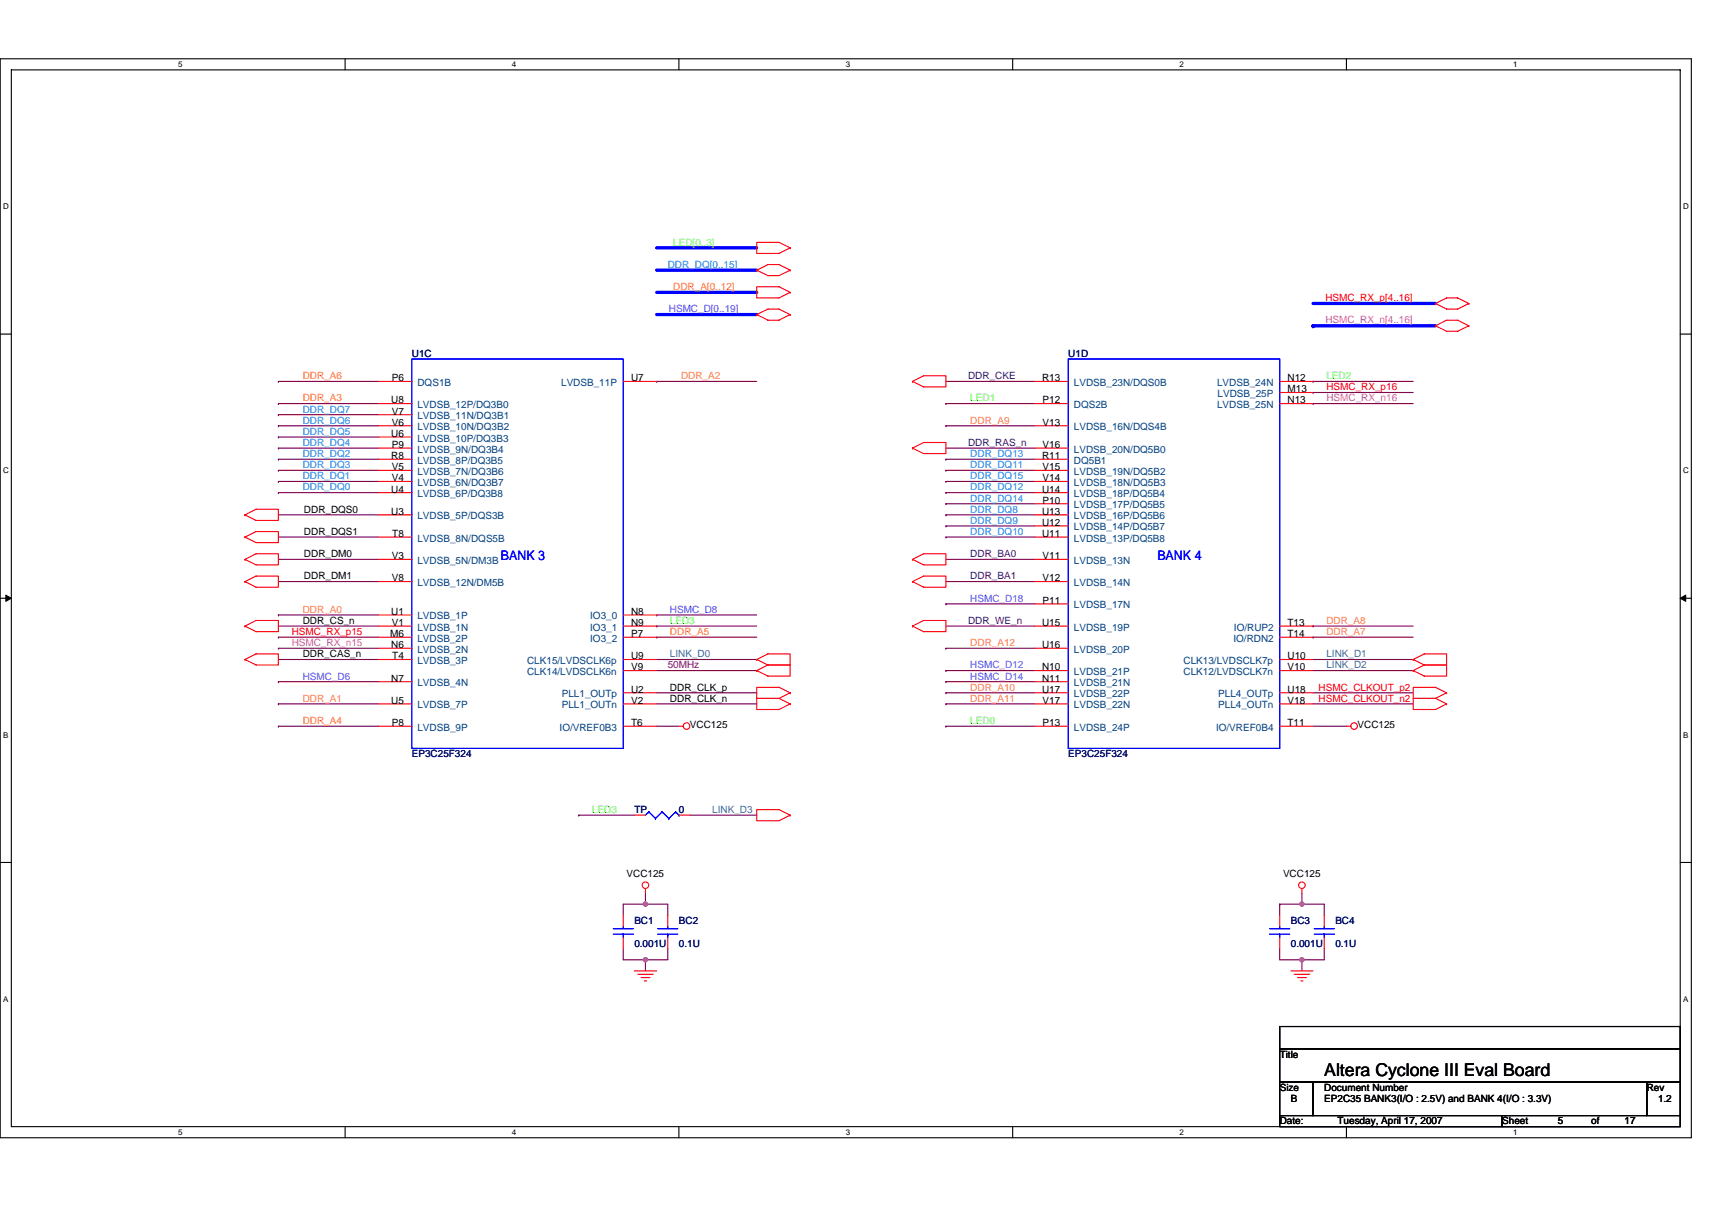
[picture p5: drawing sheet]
<svg xmlns="http://www.w3.org/2000/svg" width="297mm" height="210mm" viewBox="0 0 297 210" stroke-linecap="round" stroke-linejoin="round" font-family="sans-serif">
<path d="M0 10.2h293.5v187.2h-293.5zM2 12.1h289.5v183.4h-289.5z" fill="none" stroke="#000" stroke-width=".19"/>
<g fill="#fff">
<path d="M30.9 10.4h.8v1.6h-.8z"/>
<path d="M30.9 195.7h.8v1.6h-.8z"/>
</g>
<path d="M59.9 10.2v1.9M59.9 195.5v1.9" fill="none" stroke="#000" stroke-width=".19"/>
<g fill="#fff">
<path d="M88.8 10.4h.8v1.6h-.8z"/>
<path d="M88.8 195.7h.8v1.6h-.8z"/>
</g>
<path d="M117.8 10.2v1.9M117.8 195.5v1.9" fill="none" stroke="#000" stroke-width=".19"/>
<g fill="#fff">
<path d="M146.7 10.4h.8v1.6h-.8z"/>
<path d="M146.7 195.7h.8v1.6h-.8z"/>
</g>
<path d="M175.7 10.2v1.9M175.7 195.5v1.9" fill="none" stroke="#000" stroke-width=".19"/>
<g fill="#fff">
<path d="M204.7 10.4h.7v1.6h-.7z"/>
<path d="M204.7 195.7h.7v1.6h-.7z"/>
</g>
<path d="M233.6 10.2v1.9M233.6 195.5v1.9" fill="none" stroke="#000" stroke-width=".19"/>
<g fill="#fff">
<path d="M262.6 10.4h.7v1.6h-.7z"/>
<path d="M262.6 195.7h.7v1.6h-.7z"/>
<path d="M.5 35.1h1v1.5h-1z"/>
<path d="M292 35.1h1v1.5h-1z"/>
<path d="M.5 80.9h1v1.5h-1z"/>
<path d="M292 80.9h1v1.5h-1z"/>
</g>
<path d="M0 58h2M291.5 58h2" fill="none" stroke="#000" stroke-width=".19"/>
<g fill="#fff">
<path d="M.5 126.7h.9v1.6h-.9z"/>
<path d="M292 126.7h.9v1.6h-.9z"/>
</g>
<path d="M0 103.8h2M291.5 103.8h2" fill="none" stroke="#000" stroke-width=".19"/>
<path d="M1 103.3l1 .5-1 .6zM291.5 103.8l1-.5v1.1z" fill="#000" stroke="#000" stroke-width=".17"/>
<g fill="#fff">
<path d="M.5 172.6h.9v1.5h-.9z"/>
<path d="M292 172.6h.9v1.5h-.9z"/>
</g>
<path d="M0 149.7h2M291.5 149.7h2M222 178.1h69.5v3.9h-69.5zM222 182h69.5v5.8h-69.5zM222 187.8h5.8v5.8h-5.8zM222 193.6h38.6v1.9h-38.6zM227.8 187.8h57.9v5.8h-57.9zM260.6 193.6h30.9v1.9h-30.9zM285.7 187.8h5.8v5.8h-5.8z" fill="none" stroke="#000" stroke-width=".19"/>
<g fill="none" stroke="#800040" stroke-width=".19">
<path d="M48.3 70h.1M48.3 79.7h.1M48.3 77.8h.1M48.3 66.2h.1M48.3 72h.1M48.3 75.8h.1M48.3 73.9h.1M48.3 70h17.4M48.3 79.7h17.4M48.3 77.8h17.4M48.3 66.2h17.4M48.3 73.9h17.4"/>
<path d="M48.3 72h17.4M48.3 75.8h17.4M113.9 66.2h.1M113.9 66.2h17.4M164.1 73.9h.1M164.1 70h.1M164.1 66.2h15.5M164.1 77.8h15.5M164.1 79.7h.1M164.1 70h15.5M164.1 79.7h15.5M164.1 73.9h15.5"/>
<path d="M227.8 66.2h.1M227.8 70h.1M227.8 68.1h.1M227.8 70h17.4M227.8 66.2h17.4M227.8 68.1h17.4M48.3 97.1h17.4M48.3 93.2h17.4M48.3 89.3h17.4M48.3 83.5h.1M48.3 81.6h.1M48.3 85.5h.1"/>
<path d="M48.3 83.5h17.4M48.3 85.5h17.4M48.3 81.6h17.4M164.1 83.5h.1M164.1 85.5h.1M164.1 87.4h.1M164.1 81.6h.1M164.1 97.1h15.5M164.1 93.2h.1M164.1 89.3h.1M164.1 91.3h.1M164.1 83.5h15.5"/>
<path d="M164.1 85.5h15.5M164.1 87.4h15.5M164.1 81.6h15.5M164.1 93.2h15.5M164.1 89.3h15.5M164.1 91.3h15.5M48.3 100.9h17.4M48.3 112.5h.1M48.3 110.6h.1M48.3 108.6h17.4M48.3 106.7h.1M48.3 114.4h17.4"/>
<path d="M48.3 118.3h.1M48.3 112.5h17.4M48.3 110.6h17.4M48.3 106.7h17.4M48.3 118.3h17.4M113.9 110.6h.1M113.9 116.4h17.4M113.9 114.4h17.4M113.9 108.6h.1M113.9 106.7h.1M113.9 110.6h17.4M113.9 106.7h17.4"/>
<path d="M113.9 108.6h17.4M164.1 100.9h15.5M164.1 108.6h15.5M164.1 112.5h.1M164.1 104.8h.1M164.1 116.4h.1M164.1 118.3h.1M164.1 112.5h15.5M164.1 104.8h15.5M164.1 116.4h15.5M164.1 118.3h15.5M227.8 108.6h.1"/>
<path d="M227.8 116.4h17.4M227.8 114.4h17.4M227.8 110.6h.1M227.8 110.6h17.4M227.8 108.6h17.4M48.3 126h.1M48.3 122.2h.1M48.3 126h17.4M48.3 122.2h17.4M113.9 126h3.9M113.9 122.2h17.4M113.9 120.2h17.4"/>
<path d="M164.1 126h.1M164.1 120.2h.1M164.1 122.2h.1M164.1 126h15.5M164.1 122.2h15.5M164.1 120.2h15.5M227.8 122.2h17.4M227.8 120.2h17.4M227.8 126h5.8M100.4 141.5h.1M100.4 141.5h9.7M112 155v1.9"/>
<path d="M112 156.9h.1M112 156.9h-3.9v1.9M112 156.9h3.9v1.9M119.7 141.5h11.6M222 156.9v1.9M222 156.9h7.8v1.9M222 156.9h.1M225.9 155v1.9M225.9 156.9h.1M108.1 164.6v2h3.9M112 166.6h.1M112 166.6v1.9"/>
<path d="M115.9 164.6v2h-3.9M222 164.6v2h3.9M225.9 166.6h.1M225.9 166.6v1.9M229.8 164.6v2h-3.9"/>
</g>
<g fill="#f0f" stroke="#f0f" stroke-width=".19">
<circle cx="112" cy="166.5" r=".38"/>
<circle cx="112" cy="156.9" r=".38"/>
<circle cx="225.9" cy="166.5" r=".38"/>
<circle cx="225.9" cy="156.9" r=".38"/>
</g>
<path d="M113.9 46.9h17.4M113.9 50.7h17.4M113.9 54.6h17.4M113.9 43h17.4M227.8 52.7h21.3M227.8 56.5h.1M227.8 56.5h21.3" fill="none" stroke="#00f" stroke-width=".57"/>
<g fill="none" stroke="#f00" stroke-width=".19">
<path d="M131.3 46.9l1.9 .9h2l1.9-.9M131.3 46.9l1.9-1h2l1.9 1M131.3 46.9h.1M131.3 49.8h3.9l1.9 .9-1.9 1h-3.9zM131.3 54.6l1.9 1h2l1.9-1M131.3 54.6l1.9-1h2l1.9 1M131.3 54.6h.1M131.3 42.1h3.9l1.9 .9-1.9 1h-3.9zM137.1 46.9h.1M137.1 50.7h.1M137.1 54.6h.1M137.1 43h.1"/>
<path d="M249.1 52.7l1.9 .9h1.9l1.9-.9M249.1 52.7l1.9-1h1.9l1.9 1M249.1 52.7h.1M249.1 56.5l1.9 1h1.9l1.9-1M249.1 56.5l1.9-.9h1.9l1.9 .9M249.1 56.5h.1M254.8 52.7h.1M254.8 56.5h.1M65.7 77.8h5.8M65.7 79.7h5.8M65.7 66.2h5.8M65.7 70h5.8"/>
<path d="M65.7 73.9h5.8M65.7 72h5.8M65.7 75.8h5.8M108.1 66.2h5.8M158.3 66.2l1.9-1h3.9v1.9h-3.9zM158.3 66.2h.1M158.3 77.8l1.9-1h3.9v1.9h-3.9zM158.3 77.8h.1M179.6 77.8h5.8M179.6 79.7h5.8M179.6 66.2h5.8M179.6 70h5.8"/>
<path d="M179.6 73.9h5.8M222 66.2h5.8M222 70h5.8M222 68.1h5.8M42.5 97.1l1.9-1h3.9v1.9h-3.9zM42.5 97.1h.1M42.5 93.2l1.9-1h3.9v2h-3.9zM42.5 93.2h.1M42.5 89.3l1.9-.9h3.9v1.9h-3.9zM42.5 89.3h.1M65.7 81.6h5.8M65.7 83.5h5.8"/>
<path d="M65.7 85.5h5.8M65.7 89.3h5.8M65.7 93.2h5.8M65.7 97.1h5.8M158.3 97.1l1.9-1h3.9v1.9h-3.9zM158.3 97.1h.1M179.6 81.6h5.8M179.6 83.5h5.8M179.6 85.5h5.8M179.6 87.4h5.8M179.6 89.3h5.8M179.6 91.3h5.8"/>
<path d="M179.6 93.2h5.8M179.6 97.1h5.8M42.5 100.9l1.9-.9h3.9v1.9h-3.9zM42.5 100.9h.1M42.5 108.6l1.9-.9h3.9v1.9h-3.9zM42.5 108.6h.1M42.5 114.4l1.9-.9h3.9v1.9h-3.9zM42.5 114.4h.1M65.7 100.9h5.8M65.7 108.6h5.8M65.7 112.5h5.8M65.7 118.3h5.8"/>
<path d="M65.7 110.6h5.8M65.7 114.4h5.8M65.7 106.7h5.8M108.1 108.6h5.8M108.1 116.4h5.8M108.1 110.6h5.8M108.1 114.4h5.8M108.1 106.7h5.8M131.3 116.4h.1M131.3 114.4l1.9-.9h3.9v1.9h-3.9M131.3 114.4h.1M131.3 114.4l1.9 1"/>
<path d="M133.2 115.4h3.9v1.9h-3.9l-1.9-.9M133.2 115.4l-1.9 1M158.3 100.9l1.9-.9h3.9v1.9h-3.9zM158.3 100.9h.1M158.3 108.6l1.9-.9h3.9v1.9h-3.9zM158.3 108.6h.1M179.6 100.9h5.8M179.6 104.8h5.8M179.6 108.6h5.8M179.6 112.5h5.8M179.6 116.4h5.8M179.6 118.3h5.8"/>
<path d="M222 108.6h5.8M222 116.4h5.8M222 110.6h5.8M222 114.4h5.8M245.2 116.4h.1M245.2 114.4l1.9-.9h3.9v1.9h-3.9M245.2 114.4h.1M245.2 114.4l1.9 1M247.1 115.4h3.9v1.9h-3.9l-1.9-.9M247.1 115.4l-1.9 1M65.7 122.2h5.8M65.7 126h5.8"/>
<path d="M108.1 120.2h5.8M108.1 122.2h5.8M108.1 126h5.8M117.8 126h.8M135.2 121.2h-3.9v1.9h3.9l1.9-.9M135.2 121.2l1.9 1M137.1 122.2h.1M137.1 120.2l-1.9-.9h-3.9v1.9h3.9M137.1 120.2h.1M137.1 120.2l-1.9 1M179.6 120.2h5.8M179.6 122.2h5.8"/>
<path d="M179.6 126h5.8M222 120.2h5.8M222 122.2h5.8M222 126h5.8M233.6 126h.8M249.1 121.2h-3.9v1.9h3.9l1.9-.9M249.1 121.2l1.9 1M251 122.2h.1M251 120.2l-1.9-.9h-3.9v1.9h3.9M251 120.2h.1M251 120.2l-1.9 1M108.1 158.8v2"/>
<path d="M110.1 141.5h1.9M112 154.2v.8M115.9 158.8v2M117.8 141.5h1.9M131.3 140.5h3.9l1.9 1-1.9 .9h-3.9zM137.1 141.5h.1M222 158.8v2M225.9 154.2v.8M229.8 158.8v2M108.1 162.7v1.9M110.1 168.5h3.8M110.7 169.1h2.6"/>
<path d="M111.2 169.7h1.6M111.8 170.2h.4M115.9 162.7v1.9M222 162.7v1.9M224 168.5h3.8M224.5 169.1h2.7M225.1 169.7h1.6M225.7 170.2h.4M229.8 162.7v1.9"/>
<circle cx="119.1" cy="126" r=".57"/>
<circle cx="234.9" cy="126" r=".57"/>
<circle cx="112" cy="153.6" r=".57"/>
<circle cx="225.9" cy="153.6" r=".57"/>
</g>
<g fill="none" stroke="#00f" stroke-width=".19">
<path d="M71.5 62.3h36.6v67.6h-36.6zM185.4 62.3h36.6v67.6h-36.6zM112.6 140.9h.1M112.6 140.9l-.6 .6M112.6 140.9l1.1 1.1M113.7 142h.1M114.9 140.9h.1M114.9 140.9l-1.2 1.1M114.9 140.9l1.2 1.1M116.1 142h.1M117.2 140.9h.1M117.2 140.9l-1.1 1.1"/>
<path d="M117.2 140.9l.6 .6M117.8 141.5h.1M106.4 162.1h3.5M106.4 161.2h3.5M108.1 160.8v.4M108.1 162.1h.1M108.1 162.1v.6M114.1 162.1h3.5M114.1 161.2h3.5M115.9 160.8v.4M115.9 162.1h.1M115.9 162.1v.6"/>
<path d="M220.3 162.1h3.5M220.3 161.2h3.5M222 160.8v.4M222 162.1h.1M222 162.1v.6M228 162.1h3.5M228 161.2h3.5M229.8 160.8v.4M229.8 162.1h.1M229.8 162.1v.6"/>
</g>
<text font-size="3.1" x="229.8" y="186.7">Altera Cyclone III Eval Board</text>
<g font-size="2.3" fill="#00f">
<text x="86.9" y="97.2">BANK 3</text>
<text x="200.8" y="97.2">BANK 4</text>
</g>
<g font-size="1.7" fill="#0080ff">
<text x="115.9" y="46.5">DDR_DQ[0..15]</text>
<text x="52.5" y="71.6">DDR_DQ7</text>
<text x="52.5" y="77.4">DDR_DQ4</text>
<text x="52.5" y="75.5">DDR_DQ5</text>
<text x="52.5" y="73.5">DDR_DQ6</text>
<text x="52.5" y="83.2">DDR_DQ1</text>
<text x="52.5" y="79.3">DDR_DQ2</text>
<text x="52.5" y="81.2">DDR_DQ3</text>
<text x="168.4" y="83.2">DDR_DQ15</text>
<text x="168.4" y="81.2">DDR_DQ11</text>
<text x="168.4" y="79.3">DDR_DQ13</text>
<text x="52.5" y="85.1">DDR_DQ0</text>
<text x="168.4" y="85.1">DDR_DQ12</text>
<text x="168.4" y="87">DDR_DQ14</text>
<text x="168.4" y="89">DDR_DQ8</text>
<text x="168.4" y="92.8">DDR_DQ10</text>
<text x="168.4" y="90.9">DDR_DQ9</text>
</g>
<text font-size="1.7" fill="#80ff00" x="116.8" y="42.6">LED[0..3]</text>
<g font-size="1.7" fill="#ff8000">
<text x="116.8" y="50.4">DDR_A[0..12]</text>
<text x="52.5" y="65.8">DDR_A6</text>
<text x="52.5" y="69.7">DDR_A3</text>
<text x="116.2" y="110.2">DDR_A5</text>
<text x="52.5" y="125.6">DDR_A4</text>
</g>
<g font-size="1.7" fill="#f00">
<text x="230" y="52.3">HSMC_RX_p[4..16]</text>
<text x="230.1" y="67.7">HSMC_RX_p16</text>
<text x="50.6" y="110.2">HSMC_RX_p15</text>
<text x="228.8" y="119.8">HSMC_CLKOUT_p2</text>
<text x="228.8" y="121.8">HSMC_CLKOUT_n2</text>
</g>
<g font-size="1.7" fill="#8000ff">
<text x="116.1" y="54.2">HSMC_D[0..19]</text>
<text x="116.2" y="106.3">HSMC_D8</text>
<text x="168.4" y="104.4">HSMC_D18</text>
<text x="52.5" y="117.9">HSMC_D6</text>
<text x="168.4" y="116">HSMC_D12</text>
<text x="168.4" y="117.9">HSMC_D14</text>
</g>
<g font-size="1.7" fill="#f0f">
<text x="230" y="56.1">HSMC_RX_n[4..16]</text>
<text x="230.1" y="69.7">HSMC_RX_n16</text>
<text x="50.6" y="112.1">HSMC_RX_n15</text>
</g>
<g font-size="1.7" fill="#000080">
<text x="71.5" y="61.9">U1C</text>
<text x="185.4" y="61.9">U1D</text>
<text x="71.5" y="131.4">EP3C25F324</text>
<text x="185.4" y="131.4">EP3C25F324</text>
<text x="110.1" y="141.1">TP</text>
<text x="117.8" y="141.1">0</text>
<text x="110.1" y="160.4">BC1</text>
<text x="117.8" y="160.4">BC2</text>
<text x="224" y="160.4">BC3</text>
<text x="231.7" y="160.4">BC4</text>
<text x="110.1" y="164.3">0.001U</text>
<text x="117.8" y="164.3">0.1U</text>
<text x="224" y="164.3">0.001U</text>
<text x="231.7" y="164.3">0.1U</text>
</g>
<g font-size="1.7" fill="#ff8040">
<text x="118.2" y="65.8">DDR_A2</text>
<text x="168.4" y="73.5">DDR_A9</text>
<text x="52.5" y="106.3">DDR_A0</text>
<text x="168.4" y="112.1">DDR_A12</text>
<text x="230.1" y="108.3">DDR_A8</text>
<text x="230.1" y="110.2">DDR_A7</text>
<text x="168.4" y="119.8">DDR_A10</text>
<text x="52.5" y="121.8">DDR_A1</text>
<text x="168.4" y="121.8">DDR_A11</text>
</g>
<g font-size="1.7" fill="#400080">
<text x="168" y="65.8">DDR_CKE</text>
<text x="168" y="77.4">DDR_RAS_n</text>
<text x="168.4" y="100.5">DDR_BA1</text>
<text x="168.4" y="96.7">DDR_BA0</text>
<text x="168" y="108.3">DDR_WE_n</text>
</g>
<g font-size="1.7" fill="#0f0">
<text x="230.1" y="65.8">LED2</text>
<text x="168.4" y="69.7">LED1</text>
<text x="116.2" y="108.3">LED3</text>
<text x="168.4" y="125.6">LED0</text>
<text x="102.7" y="141.1">LED3</text>
</g>
<g font-size="1.7">
<text x="67.9" y="70">U8</text>
<text x="68" y="71.9">V7</text>
<text x="68" y="66.2">P6</text>
<text x="109.5" y="66.2">U7</text>
<text x="180.8" y="66.2">R13</text>
<text x="180.9" y="70">P12</text>
<text x="223.4" y="68.1">M13</text>
<text x="223.4" y="66.2">N12</text>
<text x="223.4" y="70">N13</text>
<text x="67.9" y="75.8">U6</text>
<text x="68" y="73.9">V6</text>
<text x="68" y="77.7">P9</text>
<text x="180.9" y="77.7">V16</text>
<text x="180.9" y="73.9">V13</text>
<text x="67.9" y="79.7">R8</text>
<text x="68" y="81.6">V5</text>
<text x="68" y="83.5">V4</text>
<text x="180.8" y="79.7">R11</text>
<text x="180.9" y="81.6">V15</text>
<text x="180.9" y="83.5">V14</text>
<text x="52.7" y="89">DDR_DQS0</text>
<text x="67.9" y="85.5">U4</text>
<text x="67.9" y="89.3">U3</text>
<text x="180.8" y="85.5">U14</text>
<text x="180.8" y="89.3">U13</text>
<text x="180.9" y="87.4">P10</text>
<text x="52.7" y="92.8">DDR_DQS1</text>
<text x="68.1" y="93.2">T8</text>
<text x="180.8" y="91.2">U12</text>
<text x="180.8" y="93.2">U11</text>
<text x="52.7" y="100.5">DDR_DM1</text>
<text x="52.7" y="96.7">DDR_DM0</text>
<text x="68" y="97">V3</text>
<text x="68" y="100.9">V8</text>
<text x="180.9" y="97">V11</text>
<text x="180.9" y="100.9">V12</text>
<text x="67.9" y="106.7">U1</text>
<text x="109.5" y="106.7">N8</text>
<text x="180.9" y="104.8">P11</text>
<text x="52.5" y="108.3">DDR_CS_n</text>
<text x="67.7" y="110.6">M6</text>
<text x="67.9" y="112.5">N6</text>
<text x="68" y="108.6">V1</text>
<text x="109.5" y="108.6">N9</text>
<text x="109.5" y="110.6">P7</text>
<text x="180.8" y="108.6">U15</text>
<text x="180.8" y="112.5">U16</text>
<text x="223.4" y="110.6">T14</text>
<text x="223.4" y="108.6">T13</text>
<text x="52.5" y="114">DDR_CAS_n</text>
<text x="67.9" y="118.3">N7</text>
<text x="68.1" y="114.4">T4</text>
<text x="109.5" y="116.4">V9</text>
<text x="109.5" y="114.4">U9</text>
<text x="116.2" y="119.8">DDR_CLK_p</text>
<text x="180.8" y="116.4">N10</text>
<text x="180.8" y="118.3">N11</text>
<text x="223.4" y="116.4">V10</text>
<text x="223.4" y="114.4">U10</text>
<text x="67.9" y="122.1">U5</text>
<text x="109.5" y="122.1">V2</text>
<text x="109.5" y="120.2">U2</text>
<text x="116.2" y="121.8">DDR_CLK_n</text>
<text x="180.8" y="120.2">U17</text>
<text x="180.9" y="122.1">V17</text>
<text x="223.4" y="122.1">V18</text>
<text x="223.4" y="120.2">U18</text>
<text x="68" y="126">P8</text>
<text x="109.5" y="126">T6</text>
<text x="119.7" y="126.4">VCC125</text>
<text x="180.9" y="126">P13</text>
<text x="223.4" y="126">T11</text>
<text x="235.5" y="126.4">VCC125</text>
<text x="108.7" y="152.3">VCC125</text>
<text x="222.6" y="152.3">VCC125</text>
<text x="222" y="183.6">Title</text>
<text x="222" y="189.3">Size</text>
<text x="224" y="191.3">B</text>
<text x="229.8" y="189.3">Document Number</text>
<text x="229.8" y="191.3">EP2C35 BANK3(I/O : 2.5V) and BANK 4(I/O : 3.3V)</text>
<text x="285.7" y="189.3">Rev</text>
<text x="287.7" y="191.3">1.2</text>
<text x="222" y="195.1">Date:</text>
<text x="232.1" y="195.1">Tuesday, April 17, 2007</text>
<text x="260.6" y="195.1">Sheet</text>
<text x="270.3" y="195.1">5</text>
<text x="276.1" y="195.1">of</text>
<text x="281.9" y="195.1">17</text>
</g>
<g font-size="1.7" fill="#004080">
<text x="72.4" y="70.8">LVDSB_12P/DQ3B0</text>
<text x="72.4" y="67">DQS1B</text>
<text x="97.4" y="67">LVDSB_11P</text>
<text x="186.3" y="67">LVDSB_23N/DQS0B</text>
<text x="186.3" y="70.8">DQS2B</text>
<text x="211.2" y="67">LVDSB_24N</text>
<text x="211.2" y="70.8">LVDSB_25N</text>
<text x="211.3" y="68.9">LVDSB_25P</text>
<text x="72.4" y="72.7">LVDSB_11N/DQ3B1</text>
<text x="72.4" y="74.7">LVDSB_10N/DQ3B2</text>
<text x="72.4" y="76.6">LVDSB_10P/DQ3B3</text>
<text x="186.3" y="74.7">LVDSB_16N/DQS4B</text>
<text x="72.4" y="78.5">LVDSB_9N/DQ3B4</text>
<text x="72.4" y="80.5">LVDSB_8P/DQ3B5</text>
<text x="72.4" y="82.4">LVDSB_7N/DQ3B6</text>
<text x="186.3" y="78.5">LVDSB_20N/DQ5B0</text>
<text x="186.3" y="80.5">DQ5B1</text>
<text x="186.3" y="82.4">LVDSB_19N/DQ5B2</text>
<text x="72.4" y="84.3">LVDSB_6N/DQ3B7</text>
<text x="72.4" y="86.3">LVDSB_6P/DQ3B8</text>
<text x="186.3" y="84.3">LVDSB_18N/DQ5B3</text>
<text x="186.3" y="86.3">LVDSB_18P/DQ5B4</text>
<text x="186.3" y="88.2">LVDSB_17P/DQ5B5</text>
<text x="72.4" y="90.1">LVDSB_5P/DQS3B</text>
<text x="72.4" y="94">LVDSB_8N/DQS5B</text>
<text x="186.3" y="90.1">LVDSB_16P/DQ5B6</text>
<text x="186.3" y="92.1">LVDSB_14P/DQ5B7</text>
<text x="186.3" y="94">LVDSB_13P/DQ5B8</text>
<text x="72.4" y="97.9">LVDSB_5N/DM3B</text>
<text x="72.4" y="101.7">LVDSB_12N/DM5B</text>
<text x="186.3" y="97.9">LVDSB_13N</text>
<text x="186.3" y="101.7">LVDSB_14N</text>
<text x="72.4" y="107.5">LVDSB_1P</text>
<text x="102.4" y="107.5">IO3_0</text>
<text x="186.3" y="105.6">LVDSB_17N</text>
<text x="72.4" y="109.4">LVDSB_1N</text>
<text x="72.4" y="111.4">LVDSB_2P</text>
<text x="72.4" y="113.3">LVDSB_2N</text>
<text x="102.4" y="109.4">IO3_1</text>
<text x="102.4" y="111.4">IO3_2</text>
<text x="186.3" y="109.4">LVDSB_19P</text>
<text x="186.3" y="113.3">LVDSB_20P</text>
<text x="214" y="111.4">IO/RDN2</text>
<text x="214.1" y="109.4">IO/RUP2</text>
<text x="72.4" y="115.2">LVDSB_3P</text>
<text x="72.4" y="119.1">LVDSB_4N</text>
<text x="91.5" y="117.2">CLK14/LVDSCLK6n</text>
<text x="91.5" y="115.2">CLK15/LVDSCLK6p</text>
<text x="186.3" y="117.2">LVDSB_21P</text>
<text x="186.3" y="119.1">LVDSB_21N</text>
<text x="205.4" y="117.2">CLK12/LVDSCLK7n</text>
<text x="205.4" y="115.2">CLK13/LVDSCLK7p</text>
<text x="72.4" y="122.9">LVDSB_7P</text>
<text x="97.5" y="122.9">PLL1_OUTn</text>
<text x="97.5" y="121">PLL1_OUTp</text>
<text x="186.3" y="121">LVDSB_22P</text>
<text x="186.3" y="122.9">LVDSB_22N</text>
<text x="211.4" y="122.9">PLL4_OUTn</text>
<text x="211.4" y="121">PLL4_OUTp</text>
<text x="72.4" y="126.8">LVDSB_9P</text>
<text x="97.1" y="126.8">IO/VREF0B3</text>
<text x="186.3" y="126.8">LVDSB_24P</text>
<text x="211" y="126.8">IO/VREF0B4</text>
</g>
<text font-size="1.7" fill="#800080" x="115.9" y="116">50MHz</text>
<g font-size="1.7" fill="#408080">
<text x="116.2" y="114">LINK_D0</text>
<text x="230.1" y="116">LINK_D2</text>
<text x="230.1" y="114">LINK_D1</text>
<text x="123.6" y="141.1">LINK_D3</text>
</g>
<g font-size="1.4">
<text x="30.9" y="11.7">5</text>
<text x="88.8" y="11.7">4</text>
<text x="146.7" y="11.7">3</text>
<text x="204.7" y="11.7">2</text>
<text x="262.6" y="11.7">1</text>
<text x=".5" y="36.3">D</text>
<text x="292" y="36.3">D</text>
<text x=".5" y="82.1">C</text>
<text x="292" y="82.1">C</text>
<text x=".5" y="128">B</text>
<text x="292" y="128">B</text>
<text x=".5" y="173.8">A</text>
<text x="292" y="173.8">A</text>
<text x="30.9" y="197">5</text>
<text x="88.8" y="197">4</text>
<text x="146.7" y="197">3</text>
<text x="204.7" y="197">2</text>
<text x="262.6" y="197">1</text>
</g>
</svg>
